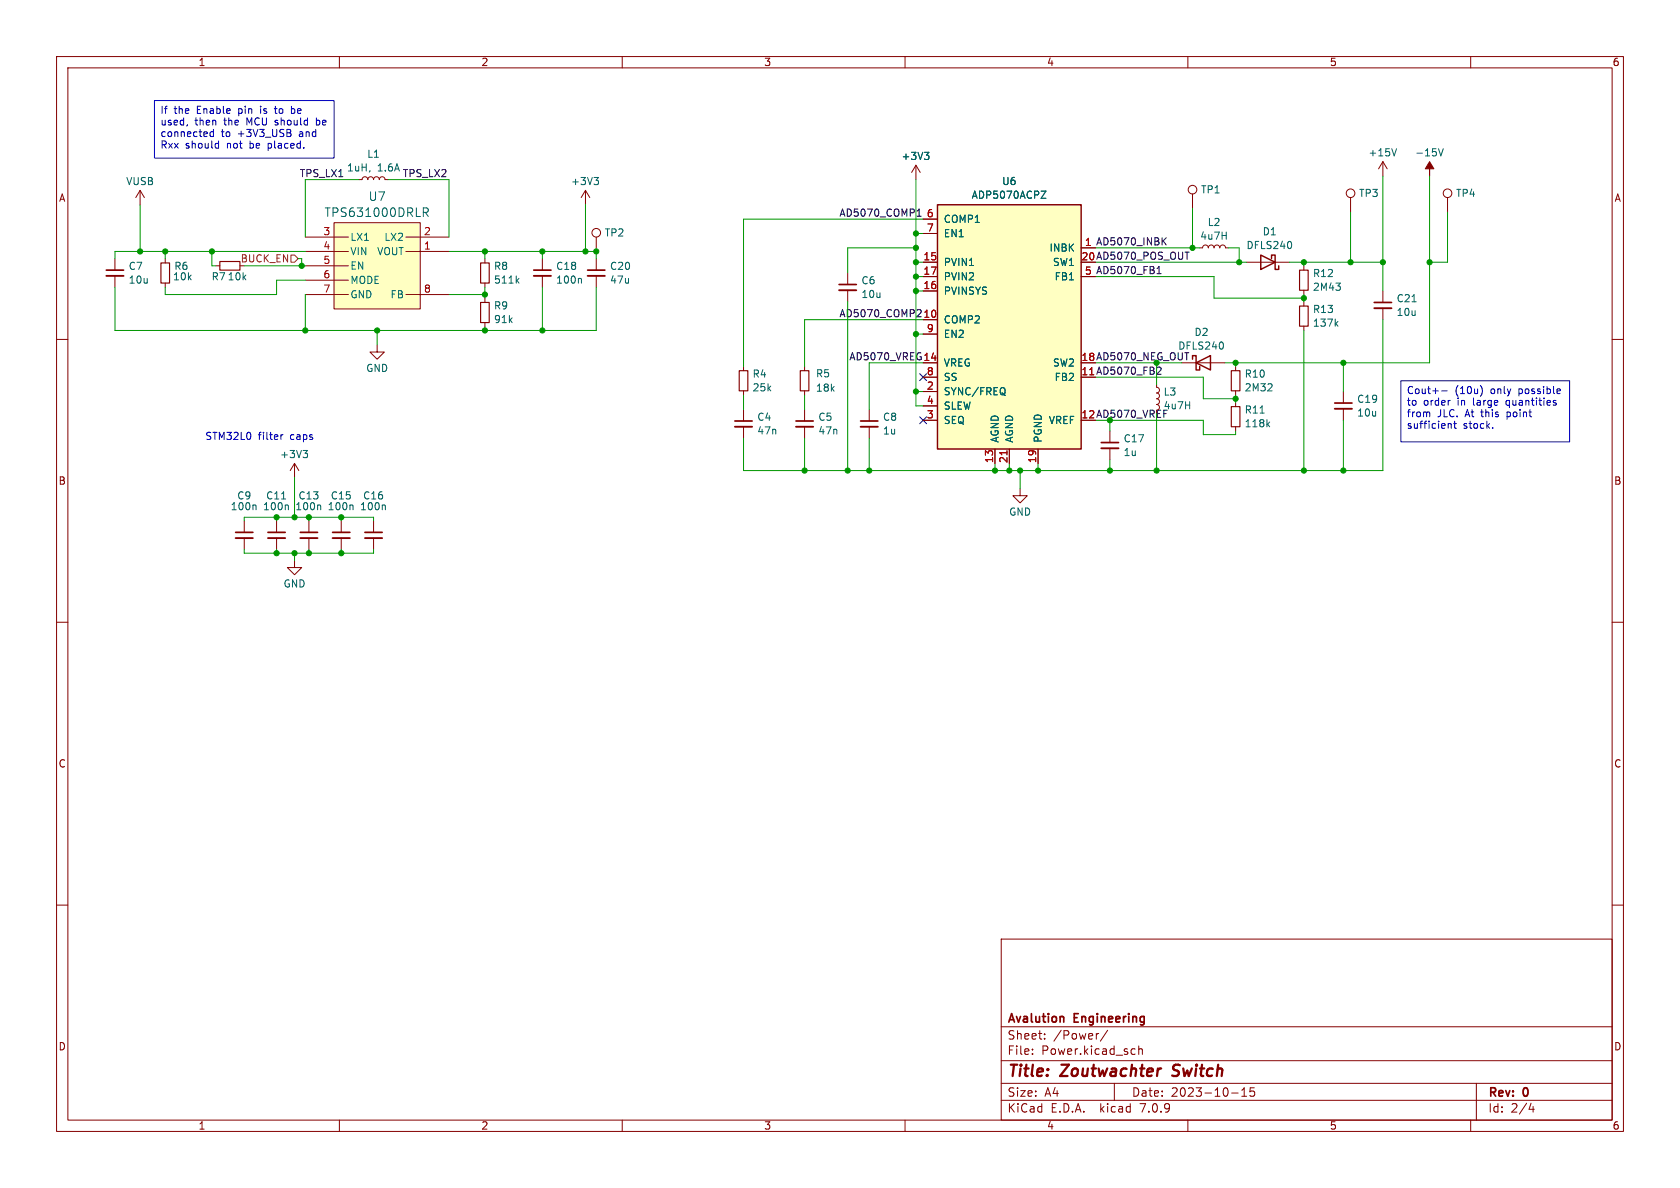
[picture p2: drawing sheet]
<svg xmlns="http://www.w3.org/2000/svg" width="297mm" height="210mm" viewBox="0 0 297 210" stroke-linecap="round" stroke-linejoin="round" font-family="sans-serif">
<g fill="none" stroke="#840000" stroke-width=".18">
<path d="M10 10h277v190h-277zM12 12h273v186h-273zM60 10v2M110 10v2M160 10v2M210 10v2M260 10v2M24.8 33.7l-.8 1.2M24.8 33.7v2.5M24.8 33.7l.7 1.2M59.1 39.4h15.2v15.2h-15.2zM63.5 31.8h.5l.2-.4 .3-.2 .4 .2 .1 .4 .2-.4 .3-.2 .4 .2 .1 .4 .2-.4 .4-.2 .3 .2 .2 .4 .1-.4 .4-.2 .3 .2 .2 .4h.5"/>
<path d="M103.5 33.7l-.8 1.2M103.5 33.7v2.5M103.5 33.7l.8 1.2M161.9 29.2l-.7 1.3M161.9 29.2v2.6M161.9 29.2l.8 1.3M163.2 38.7h2.5M210.8 34.3v2.5M238.8 34.9v2.6M244.5 28.6l-.8 1.2M244.5 28.6v2.5M244.5 28.6l.7 1.2"/>
<path d="M255.9 34.9v2.6M10 60h2M20.3 45.7v2.1M20.3 48.8v2M29.2 45.7v.8M29.2 50v.8M38.1 47h.8M54 44.5h7.6M54 41.9h7.6M54 47h7.6M54 49.5h7.6M54 52.1h7.6"/>
<path d="M71.8 44.5h7.6M71.8 41.9h7.6M71.8 52.1h7.6M85.7 45.7v.8M85.7 50v.8M85.7 52.7v.8M85.7 57v.8M95.9 45.7v2.1M95.9 48.8v2M105.4 41.9v2.6M105.4 45.7v2.1M105.4 48.8v2"/>
<path d="M149.9 48.3v2M149.9 51.3v2M163.2 46.4h2.5M163.2 56.5h2.5M163.2 51.4h2.5M163.2 48.9h2.5M163.2 41.3h2.5M163.2 59.1h2.5M191.1 43.8h2.6M191.1 48.9h2.6M212.1 43.8h.5l.2-.3 .3-.2 .4 .2 .1 .3 .2-.3 .3-.2 .4 .2 .1 .3 .2-.3 .4-.2 .3 .2 .1 .3 .2-.3 .4-.2 .3 .2 .2 .3h.5M220.3 46.4h7.7"/>
<path d="M230.5 47v.8M230.5 51.3v.8M230.5 53.3v.8M230.5 57.7v.7M244.5 51.4v2.1M244.5 54.5v2M285 60h2M66.7 61v1.2h1.2l-1.2 1.3-1.3-1.3h1.3M131.4 64.8v.7M131.4 69.1v.8M131.4 72.4v2M131.4 75.4v2.1"/>
<path d="M142.2 64.8v.7M142.2 69.1v.8M142.2 72.4v2M142.2 75.4v2.1M153.7 72.4v2M153.7 75.4v2.1M163.2 64.1h2.5M163.2 69.2h2.5M163.2 74.3h2.5M163.2 71.8h2.5M163.2 66.7h2.5M175.9 79.4v2.5"/>
<path d="M178.4 79.4v2.5M183.5 79.4v2.5M196.2 76.2v2M196.2 79.2v2.1M204.5 67.9v.6l.3 .1 .2 .4-.2 .3-.3 .2 .3 .1 .2 .3-.2 .4-.3 .2 .4 .2 .1 .4-.2 .3-.3 .1 .3 .2 .2 .4-.2 .3-.3 .1M208.9 64.1h7.6M218.4 64.8v.7M218.4 69.1v.8M218.4 71.1v.8M218.4 75.4v.8M237.5 69.2v2M237.5 72.3v2"/>
<path d="M43.2 92.1v2M43.2 95.1v2.1M48.9 92.1v2M48.9 95.1v2.1M52.1 99.1v1.2h1.2l-1.2 1.3-1.3-1.3h1.3M52.1 81.9l-.8 1.3M52.1 81.9v2.6M52.1 81.9l.7 1.3M54.6 92.1v2M54.6 95.1v2.1M60.3 92.1v2M60.3 95.1v2.1"/>
<path d="M66 92.1v2M66 95.1v2.1M180.3 86.4v1.2h1.3l-1.3 1.3-1.2-1.3h1.2M10 110h2M285 110h2M10 160h2M285 160h2M177 166h108v32h-108zM60 198v2M110 198v2M160 198v2M177 194.5h108"/>
<path d="M177 191.5h108M177 187.5h108M177 181.5h108M182.5 186.3v.1M182.5 185.5v.1M184.7 183.6v.1M184.7 182.8v.1M194.2 182.7l-.2 .1M195.8 182.1l-1.3 2M197 191.5v3M200.2 185.4l.5 .1M200.7 186.3l-.5 .1"/>
<path d="M201.3 185.5l.2-.1 .4 .1 .1 .9M201.3 184.9v1.5M210 198v2M217.7 193.2h1.2M219.5 193.8h.9M219.5 192.7l.5-.4v1.5M221.7 192.3h-.7v.7l.2-.1h.5l.1 .3-.1 .5-.2 .1-.5-.1M260 198v2M261 191.5v6.5M270.7 195l-.4 1.1h.9M271 195.6v1"/>
<circle cx="210.8" cy="33.5" r=".76"/>
<circle cx="238.8" cy="34.2" r=".76"/>
<circle cx="255.9" cy="34.2" r=".76"/>
<circle cx="105.4" cy="41.1" r=".76"/>
</g>
<path d="M207.2 190.1l.3 .1M207.5 188.4l-.1 .4 .1 .2" fill="none" stroke="#840000" stroke-width=".4"/>
<g fill="none" stroke="#840000" stroke-width=".33">
<path d="M18.8 48.8h3M94.4 48.8h3M103.9 48.8h3M148.3 51.3h3.1M243 54.5h3M129.9 75.4h3.1M140.7 75.4h3.1M152.1 75.4h3.1M194.7 79.2h3M236 72.3h3M41.7 95.1h3M47.4 95.1h3"/>
<path d="M53.1 95.1h3M58.8 95.1h3M64.5 95.1h3.1"/>
</g>
<g fill="none" stroke="#840000" stroke-width=".3">
<path d="M18.8 47.8h3M94.4 47.8h3M103.9 47.8h3M148.3 50.3h3.1M243 53.5h3M129.9 74.4h3.1M140.7 74.4h3.1M152.1 74.4h3.1M194.7 78.2h3M236 71.2h3M41.7 94.1h3M47.4 94.1h3"/>
<path d="M53.1 94.1h3M58.8 94.1h3M64.5 94.1h3.1"/>
</g>
<g fill="#ffffc2" stroke="#ffffc2" stroke-width=".18">
<path d="M59.1 39.4h15.2v15.2h-15.2z"/>
<path d="M165.7 36.2h25.4v43.2h-25.4z"/>
</g>
<g fill="none" stroke="#006464" stroke-width=".18">
<path d="M74.8 36.7h.6l.3 .3-.1 .5h-.8M75.2 37.5l.5 .8M105 31.4h.8l-.4 .5M105.6 31.9l.2 .2v.3l-.2 .2M163.4 26.9h.8l-.4 .5M164 27.4l.2 .3v.3l-.2 .2M184.1 33.8h.8l-.8 1.3h.8M246.9 26.3l-.4 1.3M254.3 26.3l.4 1.3 .4-1.3M91.4 49.6l.3 .5M91.7 49.2l-.4 .5M102.6 49.2l.2 .2v.7"/>
<path d="M228.2 42.8l.1 .4-.1 .6M236.2 57.2l.3 .5M236.5 56.8l-.5 .5M249.6 53.3h.8M53.6 79.6h.8l-.5 .5M177.6 69.9h.1M177.6 68.7v.9M216.2 60.6l.1 .3-.1 .7M222.8 73h.7M224.1 75l.4 .5M224.5 74.6l-.5 .5M45.1 89.3l.2 .1v.7"/>
<path d="M49.8 88.2h.7M50.8 89.3l.2 .1v.7M54.1 80.1l.3 .3v.3l-.3 .2M56.5 89.3l.2 .1v.7M62.2 89.3l.2 .1v.7M67.9 89.3l.2 .1v.7"/>
</g>
<path d="M165.7 36.2h25.4v43.2h-25.4zM222.9 45.1l2.5 1.3-2.5 1.2zM224.8 45.7v-.6h.6v2.5h.7v-.6M210.8 63.5v-.6h.7v2.5h.6v-.6M211.5 64.1l2.5-1.2v2.5z" fill="none" stroke="#840000" stroke-width=".25"/>
<path d="M178 79.7v.7" fill="none" stroke="#a90000" stroke-width=".18"/>
<path d="M28.4 46.5h1.6v3.5h-1.6zM38.9 46.2h3.5v1.6h-3.5zM85 46.5h1.5v3.5h-1.5zM85 53.5h1.5v3.5h-1.5zM229.7 47.8h1.6v3.5h-1.6zM229.7 54.1h1.6v3.6h-1.6zM130.7 65.5h1.5v3.6h-1.5zM141.5 65.5h1.5v3.6h-1.5zM217.7 71.9h1.5v3.5h-1.5zM217.7 65.5h1.5v3.6h-1.5z" fill="none" stroke="#840000" stroke-width=".2"/>
<path d="M252.7 28.6l.8 1.2h-.8v1.3v-1.3h-.7z" fill="#840000" stroke="#840000" stroke-width=".18"/>
<path d="M51.4 45.1h.7l.6 .6-.6 .7h-.7z" fill="none" stroke="#725600" stroke-width=".18"/>
<path d="M162.1 38.2h.8M162.1 37.3l.4-.3v1.2M162.3 54.7l.4 .1M162.8 55.3l-.7 .7h.8M204.5 48.4h.8M204.5 47.5l.4-.4v1.3M205.6 42.6l.6 .7M206.2 42l-.8 .8M209.5 44.6h.7M204.7 64.9l.4 .1 .2 .3-.8 .9h.8" fill="none" stroke="#0f0f0f" stroke-width=".18"/>
<g fill="none" stroke="#0000c2" stroke-width=".18">
<path d="M27.3 17.8h31.8v10.1h-31.8zM48.5 19.2h.5M48.7 18.8v1.2M51.5 18.8v1.3M51.5 20l.4 .1M51.9 19.2l-.4 .1M33.1 22l-.1 .3M37.7 22.9v1.2M37.7 23.4l-.3-.1-.3 .2 .1 .6h.5M38.3 25.3l.3 .1M38.6 24.9v1.3M38.6 26.1l-.3 .1"/>
<path d="M55.9 20.8v1.3M55.9 22l.2 .1M56.1 21.3h-.2M49.7 76.8v.9M50 76.8l-.3 .3M247.6 67.3h29.9v10.8h-29.9zM252.6 72.8l.2 .2v.7M254.9 69.1h.9M256.1 74.9h.4l.1 .8M257 74.9h.5M257.2 74.4v1.1l.3 .2M261.8 68.2a1.49 1.49 0 0 1 0 1.8"/>
<path d="M263.9 75.6v.1M274.8 71.2l.3 .1v.1l-.2 .2h-.2M275.7 68.7l.2 .3-.6 .2M275.8 69.5l-.1 .1"/>
</g>
<g fill="none" stroke="#009600" stroke-width=".18">
<path d="M24.8 36.2v8.3M63.5 31.8h-9.5v10.1M68.6 31.8h10.8v10.1M103.5 36.2v8.3M161.9 31.8v40h1.3M163.2 38.7h-31.8v26.1M210.8 36.8v7M238.8 37.5v8.9M244.5 31.1v20.3M252.7 31.1v33h-36.2M255.9 37.5v8.9h-3.2M20.3 50.8v7.6h85.1v-7.6"/>
<path d="M29.2 44.5v1.2M37.5 44.5v2.5h.6M43.2 47h10.8M52.7 45.7h.6v1.3M54 49.5h-5.1v2.6h-19.7v-1.3M54 52.1v6.3M54 44.5h-33.7v1.2M66.7 58.4v2.6M79.4 44.5h26v1.2M79.4 52.1h6.3M85.7 44.5v1.2M85.7 50.8v1.9"/>
<path d="M85.7 57.8v.6M95.9 44.5v1.2M95.9 50.8v7.6M149.9 53.3v29.9M161.9 48.9h1.3M161.9 46.4h1.3M161.9 43.8h-12v4.5M161.9 51.4h1.3M161.9 59.1h1.3M161.9 41.3h1.3M163.2 56.5h-21v8.3M193.7 48.9h20.9v3.8h15.9"/>
<path d="M193.7 46.4h26.6M193.7 43.8h18.4M217.2 43.8h1.9v2.6M228 46.4h16.5M230.5 46.4v.6M230.5 52.1v1.2M230.5 58.4v24.8M244.5 56.5v26.7h-113.1v-5.7M131.4 69.9v2.5M142.2 69.9v2.5M142.2 77.5v5.7M153.7 77.5v5.7"/>
<path d="M161.9 69.2h1.3M163.2 64.1h-9.5v8.3M193.7 64.1h15.2M193.7 66.7h19v3.8h5.7M196.2 76.2v-1.9h16.5v2.5h5.7v-.6M204.5 64.1v3.8M204.5 73v10.2M218.4 64.1v.7M218.4 69.9v1.2M237.5 64.1v5.1M237.5 74.3v8.9M43.2 92.1v-.7h22.8v.7"/>
<path d="M43.2 97.2v.6h22.8v-.6M48.9 91.4v.7M48.9 97.2v.6M52.1 84.5v6.9M52.1 97.8v1.3M54.6 91.4v.7M54.6 97.2v.6M60.3 91.4v.7M60.3 97.2v.6M175.9 81.9v1.3M178.4 81.9v1.3M180.3 83.2v3.2"/>
<path d="M183.5 81.9v1.3M196.2 81.3v1.9"/>
</g>
<path d="M162.6 66.1l1.2 1.2M162.6 73.7l1.2 1.2M163.8 66.1l-1.2 1.2M163.8 73.7l-1.2 1.2" fill="none" stroke="#000084" stroke-width=".18"/>
<g fill="#009600" stroke="#009600" stroke-width=".18">
<circle cx="95.9" cy="58.4" r=".46"/>
<circle cx="66.7" cy="58.4" r=".46"/>
<circle cx="85.7" cy="58.4" r=".46"/>
<circle cx="95.9" cy="44.5" r=".46"/>
<circle cx="85.7" cy="44.5" r=".46"/>
<circle cx="85.7" cy="52.1" r=".46"/>
<circle cx="105.4" cy="44.5" r=".46"/>
<circle cx="103.5" cy="44.5" r=".46"/>
<circle cx="161.9" cy="43.8" r=".46"/>
<circle cx="161.9" cy="41.3" r=".46"/>
<circle cx="161.9" cy="69.2" r=".46"/>
<circle cx="161.9" cy="59.1" r=".46"/>
<circle cx="161.9" cy="48.9" r=".46"/>
<circle cx="161.9" cy="51.4" r=".46"/>
<circle cx="161.9" cy="46.4" r=".46"/>
<circle cx="53.3" cy="47" r=".46"/>
<circle cx="54" cy="58.4" r=".46"/>
<circle cx="29.2" cy="44.5" r=".46"/>
<circle cx="24.8" cy="44.5" r=".46"/>
<circle cx="37.5" cy="44.5" r=".46"/>
<circle cx="244.5" cy="46.4" r=".46"/>
<circle cx="252.7" cy="46.4" r=".46"/>
<circle cx="237.5" cy="83.2" r=".46"/>
<circle cx="230.5" cy="83.2" r=".46"/>
<circle cx="230.5" cy="46.4" r=".46"/>
<circle cx="237.5" cy="64.1" r=".46"/>
<circle cx="238.8" cy="46.4" r=".46"/>
<circle cx="230.5" cy="52.7" r=".46"/>
<circle cx="52.1" cy="97.8" r=".46"/>
<circle cx="54.6" cy="97.8" r=".46"/>
<circle cx="60.3" cy="91.4" r=".46"/>
<circle cx="54.6" cy="91.4" r=".46"/>
<circle cx="48.9" cy="97.8" r=".46"/>
<circle cx="60.3" cy="97.8" r=".46"/>
<circle cx="48.9" cy="91.4" r=".46"/>
<circle cx="52.1" cy="91.4" r=".46"/>
<circle cx="219.1" cy="46.4" r=".46"/>
<circle cx="204.5" cy="83.2" r=".46"/>
<circle cx="218.4" cy="70.5" r=".46"/>
<circle cx="218.4" cy="64.1" r=".46"/>
<circle cx="210.8" cy="43.8" r=".46"/>
<circle cx="153.7" cy="83.2" r=".46"/>
<circle cx="142.2" cy="83.2" r=".46"/>
<circle cx="149.9" cy="83.2" r=".46"/>
<circle cx="183.5" cy="83.2" r=".46"/>
<circle cx="196.2" cy="83.2" r=".46"/>
<circle cx="180.3" cy="83.2" r=".46"/>
<circle cx="175.9" cy="83.2" r=".46"/>
<circle cx="178.4" cy="83.2" r=".46"/>
</g>
<g font-size="2.8" fill="#840000">
<text x="178" y="190.9">Title:</text>
<text x="187.7" y="190.9">Zoutwachter</text>
<text x="208.2" y="190.9">Switch</text>
</g>
<g font-size="2.1" fill="#006464">
<text x="65.1" y="35.7">U7</text>
<text x="57.3" y="38.6">TPS631000DRLR</text>
</g>
<g font-size="2.1" fill="#840000">
<text x="178" y="184">Sheet:</text>
<text x="178" y="181.2">Avalution</text>
<text x="186.2" y="184">/Power/</text>
<text x="190" y="181.2">Engineering</text>
<text x="178" y="186.7">File:</text>
<text x="184.1" y="186.7">Power.kicad_sch</text>
<text x="178" y="196.9">KiCad</text>
<text x="178" y="194.1">Size:</text>
<text x="184.7" y="194.1">A4</text>
<text x="185.7" y="196.9">E.D.A.</text>
<text x="194.6" y="196.9">kicad</text>
<text x="200" y="194.1">Date:</text>
<text x="201.8" y="196.9">7.0.9</text>
<text x="207" y="194.1">2023-10-15</text>
<text x="263" y="194.3">Rev:</text>
<text x="263" y="196.9">Id:</text>
<text x="267.1" y="196.9">2/4</text>
<text x="269.4" y="194.3">0</text>
</g>
<g font-size="1.8" fill="#840000">
<text x="35" y="11.9">1</text>
<text x="85" y="11.9">2</text>
<text x="135" y="11.9">3</text>
<text x="185" y="11.9">4</text>
<text x="235" y="11.9">5</text>
<text x="285" y="11.9">6</text>
<text x="10.3" y="35.9">A</text>
<text x="285.3" y="35.9">A</text>
<text x="191.1" y="46.1">20 AD5070_POS_OUT</text>
<text x="10.3" y="85.9">B</text>
<text x="285.3" y="85.9">B</text>
<text x="10.3" y="135.9">C</text>
<text x="285.3" y="135.9">C</text>
<text x="10.3" y="185.9">D</text>
<text x="285.3" y="185.9">D</text>
<text x="35" y="199.9">1</text>
<text x="85" y="199.9">2</text>
<text x="135" y="199.9">3</text>
<text x="185" y="199.9">4</text>
<text x="235" y="199.9">5</text>
<text x="285" y="199.9">6</text>
</g>
<g font-size="1.8" fill="#0000c2">
<text x="28.3" y="20.5">If</text>
<text x="28.3" y="22.5">used,</text>
<text x="30.8" y="20.5">the</text>
<text x="34.4" y="22.5">then</text>
<text x="34.9" y="20.5">Enable</text>
<text x="39.7" y="22.5">the</text>
<text x="42.4" y="20.5">pin</text>
<text x="43.9" y="22.5">MCU should</text>
<text x="46.5" y="20.5">is</text>
<text x="49.3" y="20.5">to</text>
<text x="52.3" y="20.5">be</text>
<text x="56.5" y="22.5">be</text>
<text x="28.3" y="24.5">connected</text>
<text x="28.3" y="26.6">Rxx</text>
<text x="32.8" y="26.6">should</text>
<text x="39.1" y="24.5">to</text>
<text x="40.2" y="26.6">not</text>
<text x="42.1" y="24.5">+3V3_USB</text>
<text x="44.4" y="26.6">be</text>
<text x="47.8" y="26.6">placed.</text>
<text x="53.2" y="24.5">and</text>
<text x="248.6" y="70">Cout+-</text>
<text x="257.2" y="70">(10u)</text>
<text x="263.6" y="70">only</text>
<text x="268.7" y="70">possible</text>
<text x="36.2" y="77.9">STM32L0</text>
<text x="45.7" y="77.9">filter</text>
<text x="51.4" y="77.9">caps</text>
<text x="248.6" y="72">to</text>
<text x="248.6" y="74.1">from</text>
<text x="248.6" y="76.1">sufficient</text>
<text x="251.6" y="72">order</text>
<text x="254.1" y="74.1">JLC.</text>
<text x="257.8" y="72">in</text>
<text x="258.7" y="76.1">stock.</text>
<text x="259.2" y="74.1">At</text>
<text x="260.7" y="72">large</text>
<text x="262.2" y="74.1">this</text>
<text x="266.7" y="72">quantities</text>
<text x="266.8" y="74.1">point</text>
</g>
<g font-size="1.8" fill="#006464">
<text x="64.8" y="28.1">L1</text>
<text x="159.3" y="28.5">+3V3</text>
<text x="241.8" y="27.8">+15V</text>
<text x="250.1" y="27.8">-15V</text>
<text x="22.2" y="32.9">VUSB</text>
<text x="61.3" y="30.5">1uH,</text>
<text x="66.7" y="30.5">1.6A</text>
<text x="100.9" y="32.9">+3V3</text>
<text x="171.7" y="35.3">ADP5070ACPZ</text>
<text x="177.1" y="32.9">U6</text>
<text x="212.2" y="34.4">TP1</text>
<text x="240.2" y="35">TP3</text>
<text x="257.3" y="35">TP4</text>
<text x="166.8" y="39.6">COMP1</text>
<text x="213.4" y="40.2">L2</text>
<text x="223.1" y="41.8">D1</text>
<text x="22.7" y="47.9">C7</text>
<text x="30.7" y="47.9">R6</text>
<text x="61.8" y="42.8">LX1</text>
<text x="61.8" y="45.3">VIN</text>
<text x="61.8" y="47.9">EN</text>
<text x="66.6" y="45.3">VOUT</text>
<text x="67.9" y="42.8">LX2</text>
<text x="87.2" y="47.9">R8</text>
<text x="98.2" y="47.9">C18</text>
<text x="106.8" y="42">TP2</text>
<text x="107.7" y="47.9">C20</text>
<text x="166.8" y="47.2">PVIN1</text>
<text x="166.8" y="42.1">EN1</text>
<text x="185.4" y="44.7">INBK</text>
<text x="186" y="47.2">SW1</text>
<text x="212.1" y="42.6">4u7H</text>
<text x="220.3" y="44.2">DFLS240</text>
<text x="22.7" y="50.3">10u</text>
<text x="30.5" y="49.8">10k</text>
<text x="37.3" y="49.8">R7</text>
<text x="40.2" y="49.8">10k</text>
<text x="61.8" y="50.4">MODE</text>
<text x="61.8" y="52.9">GND</text>
<text x="68.9" y="52.9">FB</text>
<text x="87.2" y="50.3">511k</text>
<text x="98.2" y="50.3">100n</text>
<text x="107.7" y="50.3">47u</text>
<text x="152.2" y="50.5">C6</text>
<text x="152.2" y="52.9">10u</text>
<text x="166.8" y="52.3">PVINSYS</text>
<text x="166.8" y="49.8">PVIN2</text>
<text x="186.3" y="49.8">FB1</text>
<text x="232" y="51.6">2M43</text>
<text x="232" y="49.2">R12</text>
<text x="246.8" y="53.6">C21</text>
<text x="87.2" y="54.9">R9</text>
<text x="87.2" y="57.3">91k</text>
<text x="166.8" y="57.4">COMP2</text>
<text x="166.8" y="59.9">EN2</text>
<text x="211.1" y="59.6">D2</text>
<text x="232" y="55.5">R13</text>
<text x="232" y="58">137k</text>
<text x="246.8" y="56.1">10u</text>
<text x="64.6" y="66">GND</text>
<text x="166.8" y="65">VREG</text>
<text x="186" y="65">SW2</text>
<text x="133" y="67">R4</text>
<text x="133" y="69.4">25k</text>
<text x="144.2" y="66.9">R5</text>
<text x="144.2" y="69.4">18k</text>
<text x="166.8" y="70.1">SYNC/FREQ</text>
<text x="166.8" y="67.5">SS</text>
<text x="186.3" y="67.5">FB2</text>
<text x="205.6" y="70.1">L3</text>
<text x="219.9" y="69.4">2M32</text>
<text x="219.9" y="67">R10</text>
<text x="239.8" y="71.4">C19</text>
<text x="133.8" y="74.6">C4</text>
<text x="133.8" y="77">47n</text>
<text x="144.6" y="74.6">C5</text>
<text x="144.6" y="77">47n</text>
<text x="156" y="74.6">C8</text>
<text x="156" y="77">1u</text>
<text x="166.8" y="75.2">SEQ</text>
<text x="166.8" y="72.6">SLEW</text>
<text x="185.3" y="75.2">VREF</text>
<text x="219.9" y="73.3">R11</text>
<text x="219.9" y="75.7">118k</text>
<text x="239.8" y="73.8">10u</text>
<text x="49.4" y="81.2">+3V3</text>
<text x="176.8" y="78.4" transform="rotate(-90 176.8 78.4)">AGND</text>
<text x="179.3" y="78.4" transform="rotate(-90 179.3 78.4)">AGND</text>
<text x="184.4" y="78.4" transform="rotate(-90 184.4 78.4)">PGND</text>
<text x="198.5" y="80.8">1u</text>
<text x="198.5" y="78.4">C17</text>
<text x="41.8" y="88.5">C9</text>
<text x="46.9" y="88.5">C11</text>
<text x="52.7" y="88.5">C13</text>
<text x="58.4" y="88.5">C15</text>
<text x="64.1" y="88.5">C16</text>
<text x="40.7" y="90.4">100n</text>
<text x="46.4" y="90.4">100n</text>
<text x="52.1" y="90.4">100n</text>
<text x="57.8" y="90.4">100n</text>
<text x="63.5" y="90.4">100n</text>
<text x="178.3" y="91.4">GND</text>
<text x="50" y="104.1">GND</text>
</g>
<g font-size="1.8" fill="#0f0f0f">
<text x="52.9" y="31.4">TPS_LX1</text>
<text x="71.1" y="31.4">TPS_LX2</text>
<text x="148.3" y="38.4">AD5070_COMP1</text>
<text x="191.7" y="43.6">1 AD5070_INBK</text>
<text x="191.7" y="48.6">5 AD5070_FB1</text>
<text x="148.3" y="56.2">AD5070_COMP2</text>
<text x="150" y="63.8">AD5070_VREG</text>
<text x="208.2" y="62">DFLS240</text>
<text x="205.6" y="72.6">4u7H</text>
</g>
<g font-size="1.8" fill="#a90000">
<text x="57.1" y="41.7">3</text>
<text x="74.9" y="41.7">2</text>
<text x="163.8" y="38.5">6</text>
<text x="163.8" y="41">7</text>
<text x="57.1" y="44.2">4</text>
<text x="57.1" y="46.7">5</text>
<text x="74.9" y="44.2">1</text>
<text x="163.2" y="46.1">15</text>
<text x="191.1" y="46.1">20</text>
<text x="191.7" y="43.6">1</text>
<text x="57.1" y="49.3">6</text>
<text x="57.1" y="51.8">7</text>
<text x="74.9" y="51.8">8</text>
<text x="163.2" y="51.2">16</text>
<text x="163.2" y="48.6">17</text>
<text x="191.7" y="48.6">5</text>
<text x="163.2" y="56.3">10</text>
<text x="163.8" y="58.8">9</text>
<text x="163.2" y="63.9">14</text>
<text x="191.1" y="63.9">18</text>
<text x="163.8" y="69">2</text>
<text x="163.8" y="71.5">4</text>
<text x="163.8" y="66.4">8</text>
<text x="191.1" y="66.4">11 AD5070_FB2</text>
<text x="191.1" y="66.4">11</text>
<text x="163.8" y="74">3</text>
<text x="191.1" y="74">12</text>
<text x="175.6" y="82" transform="rotate(-90 175.6 82)">13</text>
<text x="178.2" y="82" transform="rotate(-90 178.2 82)">21</text>
<text x="183.3" y="82" transform="rotate(-90 183.3 82)">19</text>
</g>
<text font-size="1.8" fill="#725600" x="42.5" y="46.6">BUCK_EN</text>
<g font-size="1.8" fill="#009600">
<text x="191.1" y="63.9">18 AD5070_NEG_OUT</text>
<text x="191.1" y="74">12 AD5070_VREF</text>
</g>
</svg>
